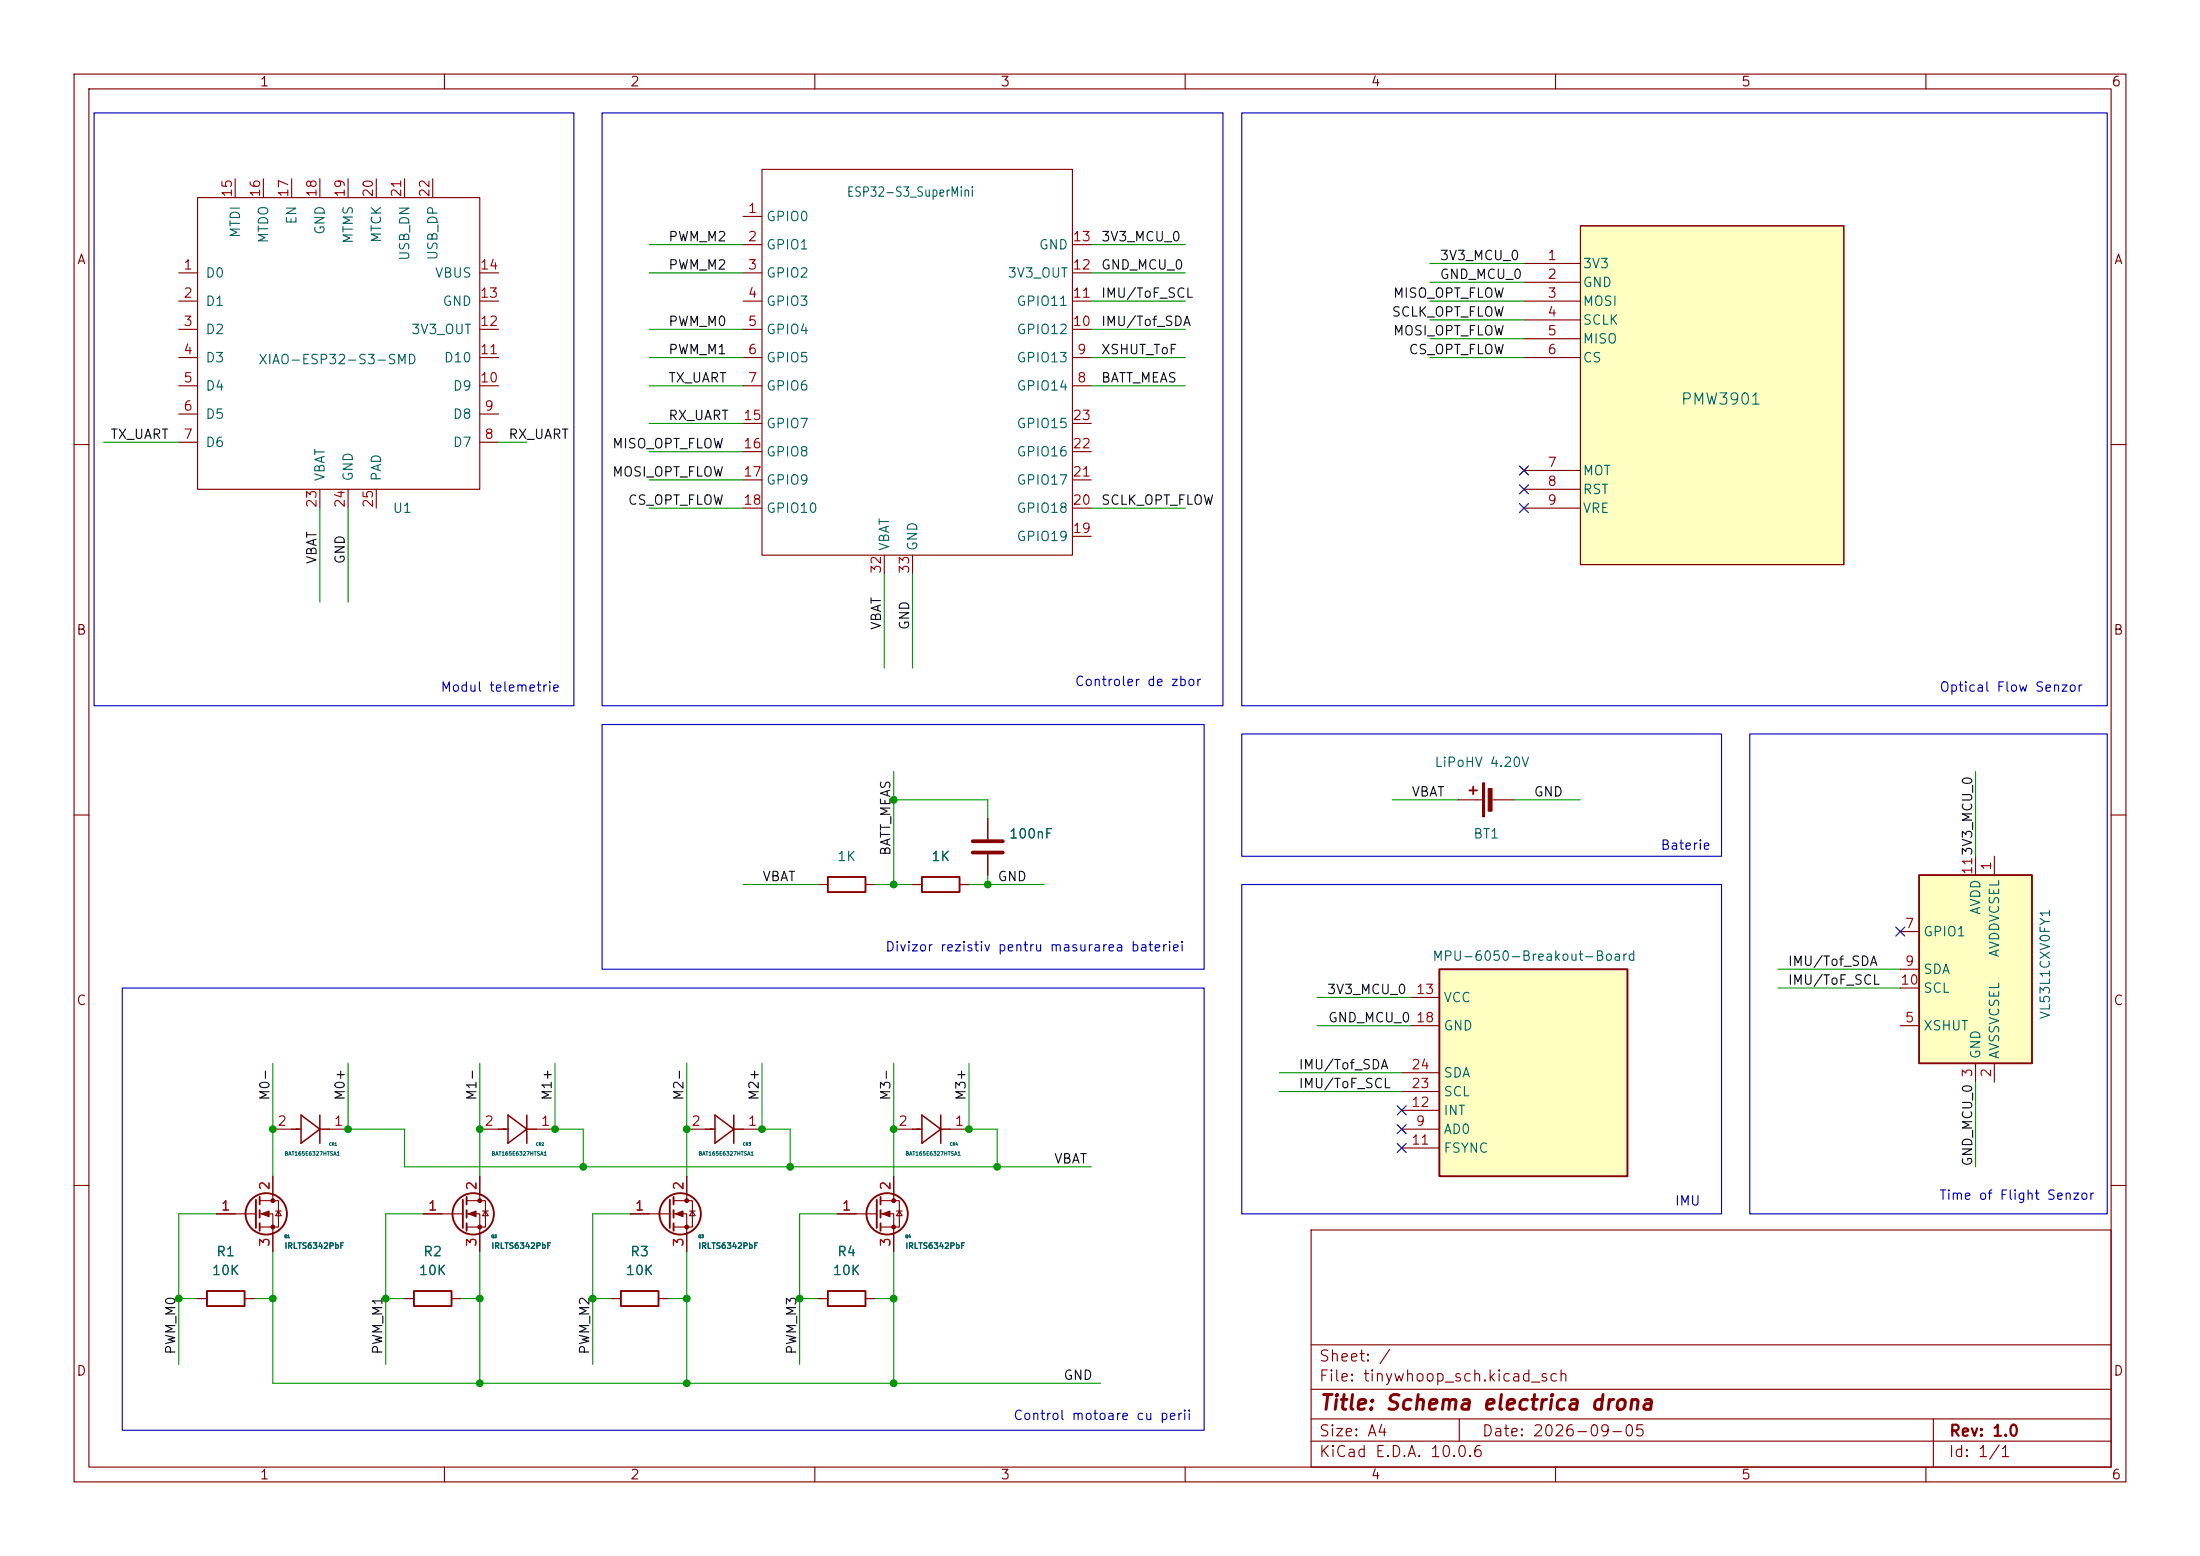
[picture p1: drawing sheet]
<svg xmlns="http://www.w3.org/2000/svg" width="297mm" height="210mm" viewBox="0 0 297 210" stroke-linecap="round" stroke-linejoin="round" font-family="sans-serif">
<g fill="none" stroke="#840000" stroke-width=".15">
<path d="M10 10h277v190h-277zM12 12h273v186h-273zM60 10v2M110 10v2M160 10v2M210 10v2M260 10v2M10 60h2M285 60h2M10 110h2M285 110h2M92.7 152.4h2.5"/>
<path d="M100.3 152.4h2.6M10 160h2M26.7 175.3h1.2M33 175.3h1.3M177 166h108v32h-108zM285 160h2M60 198v2M110 198v2M160 198v2M177 194.5h108M177 191.5h108M177 187.5h108"/>
<path d="M177 181.5h108M197 191.5v3M210 198v2M260 198v2M261 191.5v6.5"/>
</g>
<path d="M95.2 152.4h1.3M96.5 150.5l2.6 1.9-2.6 1.9zM99.1 152.4h1.2M99.1 150.5v3.8" fill="none" stroke="#840000" stroke-width=".2"/>
<path d="M27.9 174.2h5.1v2.1h-5.1z" fill="none" stroke="#840000" stroke-width=".25"/>
<path d="M213.4 30.5h35.5v45.7h-35.5z" fill="#ffffc2"/>
<path d="M213.4 30.5h35.5v45.7h-35.5z" fill="none" stroke="#840000" stroke-width=".14"/>
<g fill="none" stroke="#840000" stroke-width=".15">
<path d="M24.1 36.8h2.6M26.7 26.7h38.1v39.3h-38.1zM31.7 24.1v2.6M35.6 24.1v2.6M39.4 24.1v2.6M43.2 24.1v2.6M47 24.1v2.6M50.8 24.1v2.6M54.6 24.1v2.6M58.4 24.1v2.6M64.8 36.8h2.5M100.3 36.8h2.6"/>
<path d="M100.3 29.2h2.6M100.3 33h2.6M102.9 22.9h41.9v52h-41.9zM144.8 36.8h2.5M144.8 33h2.5M205.7 35.6h7.7M205.7 38.1h7.7M213.4 30.5h35.5v45.7h-35.5zM24.1 40.6h2.6M24.1 48.3h2.6M24.1 44.5h2.6M24.1 52.1h2.6"/>
<path d="M24.1 55.9h2.6M24.1 59.7h2.6M64.8 40.6h2.5M64.8 48.3h2.5M64.8 44.5h2.5M64.8 52.1h2.5M64.8 55.9h2.5M64.8 59.7h2.5M100.3 40.6h2.6M100.3 48.3h2.6M100.3 44.5h2.6M100.3 52.1h2.6"/>
<path d="M100.3 57.2h2.6M144.8 40.6h2.5M144.8 48.3h2.5M144.8 44.5h2.5M144.8 52.1h2.5M144.8 57.2h2.5M205.7 40.6h7.7M205.7 43.2h7.7M205.7 45.7h7.7M205.7 48.3h7.7M43.2 66v2.6M47 66v2.6"/>
<path d="M50.8 66v2.6M100.3 68.6h2.6M100.3 61h2.6M100.3 64.8h2.6M119.4 74.9v2.6M123.2 74.9v2.6M144.8 68.6h2.5M144.8 61h2.5M144.8 64.8h2.5M144.8 72.4h2.5M205.7 63.5h7.7M205.7 66h7.7"/>
<path d="M205.7 68.6h7.7M196.8 108h3.4M201.2 108h3.3M36.8 152.4h2.6M36.8 158.8v3.3M44.4 152.4h2.6M64.8 158.8v3.3M64.8 152.4h2.5M72.4 152.4h2.5M120.6 152.4h2.6M128.3 152.4h2.5M29.2 163.8h5.3"/>
<path d="M35.1 162.1h2.5v3.5h-2.5M35.1 163.8h1.7v5.1M37.2 163.4h.8M37.6 163.4l.4 .7h-.8zM54.6 175.3h1.3M57.1 163.8h5.4M61 175.3h1.2M63 162.1h2.5v3.5h-2.5M63 163.8h1.8v5.1M65.2 163.4h.7M65.5 163.4l.4 .7h-.7z"/>
</g>
<g fill="none" stroke="#840000" stroke-width=".25">
<path d="M198.4 106.7h1M198.9 106.2v1M34.5 161.9v3.8M35.1 161.5v1.1M35.1 163.3v1M35.1 165.1v1M55.9 174.2h5.1v2.1h-5.1zM62.5 161.9v3.8M63 161.5v1.1M63 163.3v1M63 165.1v1"/>
<circle cx="35.9" cy="163.8" r="2.79"/>
<circle cx="63.9" cy="163.8" r="2.79"/>
</g>
<g fill="#840000" stroke="#840000" stroke-width=".15">
<path d="M63.2 163.8l1.1-.4v.8z"/>
<path d="M200.2 105.7h.2v4.5h-.2z"/>
<path d="M200.9 106.4h.5v3.1h-.5z"/>
<path d="M35.3 163.8l1-.4v.8z"/>
<circle cx="64.8" cy="162.1" r=".25"/>
<circle cx="64.8" cy="165.6" r=".25"/>
<circle cx="36.8" cy="162.1" r=".25"/>
<circle cx="36.8" cy="165.6" r=".25"/>
</g>
<path d="M39.4 152.4h1.2M40.6 150.5l2.6 1.9-2.6 1.9zM43.2 152.4h1.2M43.2 150.5v3.8M67.3 152.4h1.3M68.6 150.5l2.5 1.9-2.5 1.9zM71.1 152.4h1.3M71.1 150.5v3.8M123.2 152.4h1.3M124.5 150.5l2.5 1.9-2.5 1.9zM127 152.4h1.3M127 150.5v3.8" fill="none" stroke="#840000" stroke-width=".2"/>
<path d="M194.3 130.8h25.4v28h-25.4z" fill="#ffffc2"/>
<g fill="none" stroke="#840000" stroke-width=".25">
<path d="M111.8 118.4h5v2h-5zM124.5 118.4h5v2h-5zM194.3 130.8h25.4v28h-25.4zM83.8 174.2h5.1v2.1h-5.1zM90.4 161.9v3.8M90.9 161.5v1.1M90.9 163.3v1M90.9 165.1v1M118.4 161.9v3.8M118.9 161.5v1.1M118.9 163.3v1M118.9 165.1v1"/>
<circle cx="91.8" cy="163.8" r="2.79"/>
<circle cx="119.8" cy="163.8" r="2.79"/>
</g>
<g fill="none" stroke="#840000" stroke-width=".15">
<path d="M110.5 119.4h1.3M116.8 119.4h1.3M123.2 119.4h1.3M129.5 119.4h1.3M133.3 110.5v2.8M133.3 115.3v2.8M190.5 134.6h3.8M190.5 138.4h3.8M92.7 158.8v3.3M120.6 158.8v3.3M189.2 152.4h5.1M189.2 154.9h5.1"/>
<path d="M189.2 149.9h5.1M189.2 147.3h5.1M189.2 144.8h5.1M82.5 175.3h1.3M85.1 163.8h5.3M88.9 175.3h1.3M90.9 162.1h2.6v3.5h-2.6M90.9 163.8h1.8v5.1M93.1 163.4h.8M93.5 163.4l.4 .7h-.8zM113 163.8h5.4M118.9 162.1h2.5v3.5h-2.5"/>
<path d="M118.9 163.8h1.7v5.1M121 163.4h.8M121.4 163.4l.4 .7h-.8z"/>
</g>
<path d="M131.3 113.5h4.1M131.3 115.1h4.1" fill="none" stroke="#840000" stroke-width=".51"/>
<g fill="#840000" stroke="#840000" stroke-width=".15">
<path d="M119.1 163.8l1-.4v.8z"/>
<path d="M91.2 163.8l1-.4v.8z"/>
<circle cx="120.6" cy="162.1" r=".25"/>
<circle cx="120.6" cy="165.6" r=".25"/>
<circle cx="92.7" cy="162.1" r=".25"/>
<circle cx="92.7" cy="165.6" r=".25"/>
</g>
<path d="M259.1 118.1h15.2v25.4h-15.2z" fill="#ffffc2"/>
<path d="M259.1 118.1h15.2v25.4h-15.2zM111.8 174.2h5v2.1h-5z" fill="none" stroke="#840000" stroke-width=".25"/>
<g fill="none" stroke="#840000" stroke-width=".15">
<path d="M123.2 119.4h1.3M129.5 119.4h1.3M133.3 110.5v2.8M133.3 115.3v2.8M266.7 115.6v2.5M269.2 115.6v2.5M256.5 138.4h2.6M256.5 125.7h2.6M256.5 130.8h2.6M256.5 133.4h2.6M36.8 158.8v2.5M64.8 158.8v2.5"/>
<path d="M92.7 158.8v2.5M120.6 158.8v2.5M266.7 143.5v2.6M269.2 143.5v2.6M26.7 175.3h1.2M29.2 163.8h2.5M33 175.3h1.3M36.8 166.4v2.5M54.6 175.3h1.3M57.1 163.8h2.6M61 175.3h1.2M64.8 166.4v2.5"/>
<path d="M82.5 175.3h1.3M85.1 163.8h2.5M88.9 175.3h1.3M92.7 166.4v2.5M110.5 175.3h1.3M113 163.8h2.6M116.8 175.3h1.3M120.6 166.4v2.5"/>
</g>
<g fill="none" stroke="#009600" stroke-width=".15">
<path d="M87.6 33h12.7M87.6 36.8h12.7M147.3 33h12.7M147.3 36.8h12.7M193 35.6h12.7M193 38.1h12.7M14 59.7h10.1M67.3 59.7h3.8M87.6 52.1h12.7M87.6 48.3h12.7M87.6 44.5h12.7M87.6 57.2h12.7"/>
<path d="M147.3 52.1h12.7M147.3 40.6h12.7M147.3 48.3h12.7M147.3 44.5h12.7M193 40.6h12.7M193 43.2h12.7M193 48.3h12.7M193 45.7h12.7M43.2 68.6v12.7M47 68.6v12.7M87.6 61h12.7M87.6 64.8h12.7"/>
<path d="M87.6 68.6h12.7M119.4 77.5v12.7M123.2 77.5v12.7M147.3 68.6h12.7M100.3 119.4h10.2M118.1 119.4h5.1M120.6 108h12.7v2.5M120.6 104.1v15.3M130.8 119.4h10.2M133.3 118.1v1.3M188 108h8.8M204.5 108h8.9"/>
<path d="M266.7 104.1v11.5M177.8 134.6h12.7M177.8 138.4h12.7M240 130.8h16.5M240 133.4h16.5M36.8 143.5v15.3M47 143.5v8.9h7.6v5.1h92.7M64.8 143.5v15.3M74.9 143.5v8.9h3.8v5.1M92.7 143.5v15.3M102.9 143.5v8.9h3.8v5.1M120.6 143.5v15.3"/>
<path d="M130.8 143.5v8.9h3.8v5.1M172.7 144.8h16.5M172.7 147.3h16.5M266.7 146.1v11.4M24.1 175.3h2.6M29.2 163.8h-5.1v20.4M34.3 175.3h2.5M36.8 168.9v17.8h111.8M52.1 175.3h2.5M57.1 163.8h-5v20.4M62.2 175.3h2.6M64.8 168.9v17.8"/>
<path d="M80 175.3h2.5M85.1 163.8h-5.1v20.4M90.2 175.3h2.5M92.7 168.9v17.8M107.9 175.3h2.6M113 163.8h-5.1v20.4M118.1 175.3h2.5M120.6 168.9v17.8"/>
</g>
<g fill="none" stroke="#000084" stroke-width=".15">
<path d="M205.1 68l1.2 1.2M205.1 65.4l1.2 1.2M205.1 62.9l1.2 1.2M206.3 68l-1.2 1.2M206.3 65.4l-1.2 1.2M206.3 62.9l-1.2 1.2M255.9 125.1l1.2 1.2M257.1 125.1l-1.2 1.2M188.6 151.8l1.2 1.2M188.6 149.3l1.2 1.2M188.6 154.3l1.2 1.2M189.8 151.8l-1.2 1.2"/>
<path d="M189.8 149.3l-1.2 1.2M189.8 154.3l-1.2 1.2"/>
</g>
<path d="M12.7 15.2h64.8v80.1h-64.8zM81.3 15.2h83.8v80.1h-83.8zM167.6 15.2h116.9v80.1h-116.9zM81.3 97.8h81.3v33h-81.3zM167.6 99.1h64.8v16.5h-64.8zM236.2 99.1h48.3v64.7h-48.3zM167.6 119.4h64.8v44.4h-64.8zM16.5 133.4h146.1v59.6h-146.1z" fill="none" stroke="#0000c2" stroke-width=".15"/>
<g fill="#009600" stroke="#009600" stroke-width=".14">
<circle cx="106.7" cy="157.5" r=".46"/>
<circle cx="120.6" cy="186.7" r=".46"/>
<circle cx="120.6" cy="175.3" r=".46"/>
<circle cx="107.9" cy="175.3" r=".46"/>
<circle cx="47" cy="152.4" r=".46"/>
<circle cx="36.8" cy="152.4" r=".46"/>
<circle cx="36.8" cy="175.3" r=".46"/>
<circle cx="24.1" cy="175.3" r=".46"/>
<circle cx="64.8" cy="175.3" r=".46"/>
<circle cx="52.1" cy="175.3" r=".46"/>
<circle cx="64.8" cy="186.7" r=".46"/>
<circle cx="64.8" cy="152.4" r=".46"/>
<circle cx="74.9" cy="152.4" r=".46"/>
<circle cx="92.7" cy="175.3" r=".46"/>
<circle cx="80" cy="175.3" r=".46"/>
<circle cx="78.7" cy="157.5" r=".46"/>
<circle cx="92.7" cy="152.4" r=".46"/>
<circle cx="130.8" cy="152.4" r=".46"/>
<circle cx="120.6" cy="152.4" r=".46"/>
<circle cx="102.9" cy="152.4" r=".46"/>
<circle cx="120.6" cy="119.4" r=".46"/>
<circle cx="120.6" cy="108" r=".46"/>
<circle cx="133.3" cy="119.4" r=".46"/>
<circle cx="92.7" cy="186.7" r=".46"/>
<circle cx="134.6" cy="157.5" r=".46"/>
</g>
<text font-size="2" fill="#840000" x="178" y="190.8">Title: Schema electrica drona</text>
<text font-size="1.5" fill="#006464" x="226.8" y="55">PMW3901</text>
<g font-size="1.5" fill="#840000">
<text x="178" y="184.1">Sheet: /</text>
<text x="178" y="186.8">File: tinywhoop_sch.kicad_sch</text>
<text x="178" y="197">KiCad E.D.A. 10.0.6</text>
<text x="178" y="194.2">Size: A4</text>
<text x="200" y="194.2">Date: 2026-09-05</text>
<text x="263" y="197">Id: 1/1</text>
<text x="263" y="194.2">Rev: 1.0</text>
</g>
<g font-size="1.3" fill="#840000">
<text x="35" y="12">1</text>
<text x="85" y="12">2</text>
<text x="135" y="12">3</text>
<text x="185" y="12">4</text>
<text x="235" y="12">5</text>
<text x="285" y="12">6</text>
<text x="10.3" y="36">A</text>
<text x="285.3" y="36">A</text>
<text x="10.2" y="86">B</text>
<text x="285.2" y="86">B</text>
<text x="10.2" y="136">C</text>
<text x="285.2" y="136">C</text>
<text x="10.2" y="186">D</text>
<text x="285.2" y="186">D</text>
<text x="35" y="200">1</text>
<text x="85" y="200">2</text>
<text x="135" y="200">3</text>
<text x="185" y="200">4</text>
<text x="235" y="200">5</text>
<text x="285" y="200">6</text>
</g>
<g font-size="1.3" fill="#a90000">
<text x="31.6" y="26.7" transform="rotate(-90 31.6 26.7)">15</text>
<text x="35.4" y="26.7" transform="rotate(-90 35.4 26.7)">16</text>
<text x="39.2" y="26.7" transform="rotate(-90 39.2 26.7)">17</text>
<text x="43" y="26.7" transform="rotate(-90 43 26.7)">18</text>
<text x="46.9" y="26.7" transform="rotate(-90 46.9 26.7)">19</text>
<text x="50.7" y="26.7" transform="rotate(-90 50.7 26.7)">20</text>
<text x="54.5" y="26.7" transform="rotate(-90 54.5 26.7)">21</text>
<text x="58.3" y="26.7" transform="rotate(-90 58.3 26.7)">22</text>
<text x="100.9" y="29.1">1</text>
<text x="100.9" y="32.9">2</text>
<text x="144.7" y="32.9">13</text>
<text x="208.8" y="35.4">1</text>
<text x="24.7" y="36.7">1</text>
<text x="24.7" y="40.5">2</text>
<text x="64.7" y="40.5">13</text>
<text x="64.7" y="36.7">14</text>
<text x="100.9" y="36.7">3</text>
<text x="100.9" y="40.5">4</text>
<text x="144.7" y="40.5">11</text>
<text x="144.7" y="36.7">12</text>
<text x="208.8" y="38">2</text>
<text x="208.8" y="40.5">3</text>
<text x="24.7" y="44.3">3</text>
<text x="64.7" y="44.3">12</text>
<text x="100.9" y="44.3">5</text>
<text x="144.7" y="44.3">10</text>
<text x="208.8" y="43">4</text>
<text x="208.8" y="45.6">5</text>
<text x="24.7" y="48.1">4</text>
<text x="24.7" y="51.9">5</text>
<text x="64.7" y="51.9">10</text>
<text x="64.7" y="48.1">11</text>
<text x="100.9" y="48.1">6</text>
<text x="100.9" y="51.9">7</text>
<text x="145.3" y="51.9">8</text>
<text x="145.3" y="48.1">9</text>
<text x="208.8" y="48.1">6</text>
<text x="24.7" y="55.7">6</text>
<text x="24.7" y="59.6">7</text>
<text x="65.3" y="59.6">8</text>
<text x="65.3" y="55.7">9</text>
<text x="100.3" y="57">15</text>
<text x="144.7" y="57">23</text>
<text x="100.3" y="60.8">16</text>
<text x="100.3" y="64.6">17</text>
<text x="144.7" y="64.6">21</text>
<text x="144.7" y="60.8">22</text>
<text x="208.8" y="63.4">7</text>
<text x="208.8" y="65.9">8</text>
<text x="43" y="68.6" transform="rotate(-90 43 68.6)">23</text>
<text x="46.9" y="68.6" transform="rotate(-90 46.9 68.6)">24</text>
<text x="50.7" y="68.6" transform="rotate(-90 50.7 68.6)">25</text>
<text x="100.3" y="68.4">18</text>
<text x="144.7" y="68.4">20</text>
<text x="208.8" y="68.4">9</text>
<text x="119.2" y="77.5" transform="rotate(-90 119.2 77.5)">32</text>
<text x="123.1" y="77.5" transform="rotate(-90 123.1 77.5)">33</text>
<text x="144.7" y="72.3">19</text>
<text x="266.6" y="118.2" transform="rotate(-90 266.6 118.2)">113V3_MCU_0</text>
<text x="269.1" y="117.6" transform="rotate(-90 269.1 117.6)">1</text>
<text x="257.1" y="125.6">7</text>
<text x="257.1" y="130.7">9</text>
<text x="191.1" y="134.5">13</text>
<text x="256.5" y="133.2">10</text>
<text x="191.1" y="138.3">18</text>
<text x="257.1" y="138.3">5</text>
<text x="190.4" y="149.7">12</text>
<text x="190.4" y="147.2">23</text>
<text x="190.4" y="144.6">24</text>
<text x="266.6" y="145.5" transform="rotate(-90 266.6 145.5)">3</text>
<text x="269.1" y="145.5" transform="rotate(-90 269.1 145.5)">2</text>
<text x="37.4" y="152.3">2</text>
<text x="45" y="152.3">1</text>
<text x="65.3" y="152.3">2</text>
<text x="72.9" y="152.3">1</text>
<text x="93.2" y="152.3">2</text>
<text x="100.9" y="152.3">1</text>
<text x="121.2" y="152.3">2</text>
<text x="128.8" y="152.3">1</text>
<text x="190.4" y="154.8">11</text>
<text x="191" y="152.3">9</text>
<text x="36.7" y="160.8" transform="rotate(-90 36.7 160.8)">2</text>
<text x="64.6" y="160.8" transform="rotate(-90 64.6 160.8)">2</text>
<text x="92.6" y="160.8" transform="rotate(-90 92.6 160.8)">2</text>
<text x="120.5" y="160.8" transform="rotate(-90 120.5 160.8)">2</text>
<text x="29.7" y="163.7">1</text>
<text x="57.7" y="163.7">1</text>
<text x="85.6" y="163.7">1</text>
<text x="113.6" y="163.7">1</text>
<text x="36.7" y="168.4" transform="rotate(-90 36.7 168.4)">3</text>
<text x="64.6" y="168.4" transform="rotate(-90 64.6 168.4)">3</text>
<text x="92.6" y="168.4" transform="rotate(-90 92.6 168.4)">3</text>
<text x="120.5" y="168.4" transform="rotate(-90 120.5 168.4)">3</text>
</g>
<g font-size="1.3" fill="#006464">
<text x="114.2" y="26.9">ESP32-S3_SuperMini</text>
<text x="32.7" y="32.2" transform="rotate(-90 32.7 32.2)">MTDI</text>
<text x="36.5" y="32.9" transform="rotate(-90 36.5 32.9)">MTDO</text>
<text x="40.3" y="30.4" transform="rotate(-90 40.3 30.4)">EN</text>
<text x="44.1" y="31.8" transform="rotate(-90 44.1 31.8)">GND</text>
<text x="48" y="33" transform="rotate(-90 48 33)">MTMS</text>
<text x="51.8" y="32.9" transform="rotate(-90 51.8 32.9)">MTCK</text>
<text x="55.6" y="35.3" transform="rotate(-90 55.6 35.3)">USB_DN</text>
<text x="59.4" y="35.2" transform="rotate(-90 59.4 35.2)">USB_DP</text>
<text x="103.4" y="30.2">GPIO0</text>
<text x="103.4" y="34">GPIO1</text>
<text x="140.2" y="34">GND</text>
<text x="27.7" y="37.8">D0</text>
<text x="27.7" y="41.6">D1</text>
<text x="58.6" y="37.8">VBUS</text>
<text x="59.7" y="41.6">GND</text>
<text x="103.4" y="37.8">GPIO2</text>
<text x="103.4" y="41.6">GPIO3</text>
<text x="135.9" y="37.8">3V3_OUT</text>
<text x="137.2" y="41.6">GPIO11</text>
<text x="213.6" y="36.5">3V3</text>
<text x="213.6" y="39.1">GND</text>
<text x="213.6" y="41.6">MOSI</text>
<text x="27.7" y="45.4">D2</text>
<text x="55.4" y="45.4">3V3_OUT</text>
<text x="103.4" y="45.4">GPIO4</text>
<text x="137.2" y="45.4">GPIO12</text>
<text x="213.6" y="44.1">SCLK</text>
<text x="213.6" y="46.7">MISO</text>
<text x="27.7" y="49.2">D3</text>
<text x="27.7" y="53">D4</text>
<text x="34.8" y="49.5">XIAO-ESP32-S3-SMD</text>
<text x="59.8" y="49.2">D10</text>
<text x="61" y="53">D9</text>
<text x="103.4" y="49.2">GPIO5</text>
<text x="103.4" y="53">GPIO6</text>
<text x="137.2" y="53">GPIO14</text>
<text x="137.2" y="49.2">GPIO13</text>
<text x="213.6" y="49.2">CS</text>
<text x="27.7" y="56.8">D5</text>
<text x="61" y="56.8">D8</text>
<text x="103.4" y="58.1">GPIO7</text>
<text x="137.2" y="58.1">GPIO15</text>
<text x="27.7" y="60.7">D6</text>
<text x="44.1" y="65.1" transform="rotate(-90 44.1 65.1)">VBAT</text>
<text x="48" y="65.1" transform="rotate(-90 48 65.1)">GND</text>
<text x="51.8" y="65.1" transform="rotate(-90 51.8 65.1)">PAD</text>
<text x="61" y="60.7">D7</text>
<text x="103.4" y="61.9">GPIO8</text>
<text x="103.4" y="65.7">GPIO9</text>
<text x="137.2" y="65.7">GPIO17</text>
<text x="137.2" y="61.9">GPIO16</text>
<text x="213.6" y="64.5">MOT</text>
<text x="52.9" y="69.5">U1</text>
<text x="103.4" y="69.5">GPIO10</text>
<text x="137.2" y="69.5">GPIO18</text>
<text x="213.6" y="67">RST</text>
<text x="213.6" y="69.5">VRE</text>
<text x="120.3" y="74.4" transform="rotate(-90 120.3 74.4)">VBAT</text>
<text x="124.2" y="74.4" transform="rotate(-90 124.2 74.4)">GND</text>
<text x="137.2" y="73.4">GPIO19</text>
<text x="193.6" y="103.8">LiPoHV 4.20V</text>
<text x="136.1" y="113.5">100nF</text>
<text x="198.8" y="113.5">BT1</text>
<text x="112.9" y="116.5">1K</text>
<text x="125.6" y="116.5">1K</text>
<text x="267.7" y="123.6" transform="rotate(-90 267.7 123.6)">AVDD</text>
<text x="193.3" y="130">MPU-6050-Breakout-Board</text>
<text x="259.6" y="126.7">GPIO1</text>
<text x="259.6" y="131.8">SDA</text>
<text x="270.2" y="129.3" transform="rotate(-90 270.2 129.3)">AVDDVCSEL</text>
<text x="194.8" y="135.6">VCC</text>
<text x="259.6" y="134.3">SCL</text>
<text x="277.1" y="137.7" transform="rotate(-90 277.1 137.7)">VL53L1CXV0FY1</text>
<text x="194.8" y="139.4">GND</text>
<text x="259.6" y="139.4">XSHUT</text>
<text x="267.7" y="143" transform="rotate(-90 267.7 143)">GND</text>
<text x="270.2" y="143" transform="rotate(-90 270.2 143)">AVSSVCSEL</text>
<text x="194.8" y="148.3">SCL</text>
<text x="194.8" y="145.7">SDA</text>
<text x="194.8" y="153.4">AD0</text>
<text x="194.8" y="155.9">FSYNC</text>
<text x="194.8" y="150.8">INT</text>
<text x="28.5" y="172.4">10K</text>
<text x="29.1" y="169.9">R1</text>
<text x="56.4" y="172.4">10K</text>
<text x="57.1" y="169.9">R2</text>
<text x="84.4" y="172.4">10K</text>
<text x="85" y="169.9">R3</text>
<text x="112.3" y="172.4">10K</text>
<text x="112.9" y="169.9">R4</text>
</g>
<g font-size="1.3" fill="#0f0f0f">
<text x="90.1" y="32.9">PWM_M2</text>
<text x="148.6" y="32.9">3V3_MCU_0</text>
<text x="194.3" y="35.4">3V3_MCU_0</text>
<text x="90.1" y="36.7">PWM_M2</text>
<text x="148.6" y="40.5">IMU/ToF_SCL</text>
<text x="148.6" y="36.7">GND_MCU_0</text>
<text x="188" y="40.5">MISO_OPT_FLOW</text>
<text x="194.3" y="38">GND_MCU_0</text>
<text x="90.1" y="44.3">PWM_M0</text>
<text x="148.6" y="44.3">IMU/Tof_SDA</text>
<text x="187.8" y="43.1">SCLK_OPT_FLOW</text>
<text x="188" y="45.6">MOSI_OPT_FLOW</text>
<text x="90.1" y="51.9">TX_UART</text>
<text x="90.1" y="48.1">PWM_M1</text>
<text x="148.6" y="51.9">BATT_MEAS</text>
<text x="148.6" y="48.1">XSHUT_ToF</text>
<text x="190.1" y="48.1">CS_OPT_FLOW</text>
<text x="14.8" y="59.6">TX_UART</text>
<text x="68.6" y="59.6">RX_UART</text>
<text x="90.1" y="57">RX_UART</text>
<text x="82.6" y="64.6">MOSI_OPT_FLOW</text>
<text x="82.6" y="60.8">MISO_OPT_FLOW</text>
<text x="84.7" y="68.5">CS_OPT_FLOW</text>
<text x="148.6" y="68.5">SCLK_OPT_FLOW</text>
<text x="43.1" y="76.2" transform="rotate(-90 43.1 76.2)">VBAT</text>
<text x="46.9" y="76.2" transform="rotate(-90 46.9 76.2)">GND</text>
<text x="119.3" y="85.1" transform="rotate(-90 119.3 85.1)">VBAT</text>
<text x="123.1" y="85.1" transform="rotate(-90 123.1 85.1)">GND</text>
<text x="190.5" y="107.8">VBAT</text>
<text x="207" y="107.8">GND</text>
<text x="102.8" y="119.3">VBAT</text>
<text x="120.5" y="115.6" transform="rotate(-90 120.5 115.6)">BATT_MEAS</text>
<text x="134.6" y="119.3">GND</text>
<text x="241.3" y="130.7">IMU/Tof_SDA</text>
<text x="179" y="134.5">3V3_MCU_0</text>
<text x="241.3" y="133.2">IMU/ToF_SCL</text>
<text x="179.2" y="138.3">GND_MCU_0</text>
<text x="36.7" y="148.6" transform="rotate(-90 36.7 148.6)">M0-</text>
<text x="46.9" y="148.6" transform="rotate(-90 46.9 148.6)">M0+</text>
<text x="64.6" y="148.6" transform="rotate(-90 64.6 148.6)">M1-</text>
<text x="74.8" y="148.6" transform="rotate(-90 74.8 148.6)">M1+</text>
<text x="92.6" y="148.6" transform="rotate(-90 92.6 148.6)">M2-</text>
<text x="102.7" y="148.6" transform="rotate(-90 102.7 148.6)">M2+</text>
<text x="120.5" y="148.6" transform="rotate(-90 120.5 148.6)">M3-</text>
<text x="130.7" y="148.6" transform="rotate(-90 130.7 148.6)">M3+</text>
<text x="175.2" y="147.2">IMU/ToF_SCL</text>
<text x="175.2" y="144.7">IMU/Tof_SDA</text>
<text x="142.2" y="157.4">VBAT</text>
<text x="266.6" y="157.5" transform="rotate(-90 266.6 157.5)">GND_MCU_0</text>
<text x="24" y="182.9" transform="rotate(-90 24 182.9)">PWM_M0</text>
<text x="51.9" y="182.9" transform="rotate(-90 51.9 182.9)">PWM_M1</text>
<text x="79.9" y="182.9" transform="rotate(-90 79.9 182.9)">PWM_M2</text>
<text x="107.8" y="182.9" transform="rotate(-90 107.8 182.9)">PWM_M3</text>
<text x="143.5" y="186.6">GND</text>
</g>
<g font-size="1.3" fill="#0000c2">
<text x="59.4" y="93.7">Modul telemetrie</text>
<text x="145" y="92.9">Controler de zbor</text>
<text x="261.8" y="93.7">Optical Flow Senzor</text>
<text x="224.1" y="115">Baterie</text>
<text x="119.4" y="128.7">Divizor rezistiv pentru masurarea bateriei</text>
<text x="226" y="163">IMU</text>
<text x="261.7" y="162.3">Time of Flight Senzor</text>
<text x="136.7" y="192">Control motoare cu perii</text>
</g>
<g font-size=".8" fill="#006464">
<text x="38.3" y="168.7">IRLTS6342PbF</text>
<text x="66.3" y="168.7">IRLTS6342PbF</text>
<text x="94.2" y="168.7">IRLTS6342PbF</text>
<text x="122.2" y="168.7">IRLTS6342PbF</text>
</g>
<g font-size=".5" fill="#006464">
<text x="38.4" y="156.1">BAT165E6327HTSA1</text>
<text x="66.3" y="156.1">BAT165E6327HTSA1</text>
<text x="94.2" y="156.1">BAT165E6327HTSA1</text>
<text x="122.2" y="156.1">BAT165E6327HTSA1</text>
</g>
<g font-size=".4" fill="#006464">
<text x="44.4" y="154.7">CR1</text>
<text x="72.3" y="154.7">CR2</text>
<text x="100.2" y="154.7">CR3</text>
<text x="128.2" y="154.7">CR4</text>
<text x="38.3" y="167.2">Q1</text>
<text x="66.3" y="167.2">Q2</text>
<text x="94.2" y="167.2">Q3</text>
<text x="122.2" y="167.2">Q4</text>
</g>
</svg>
